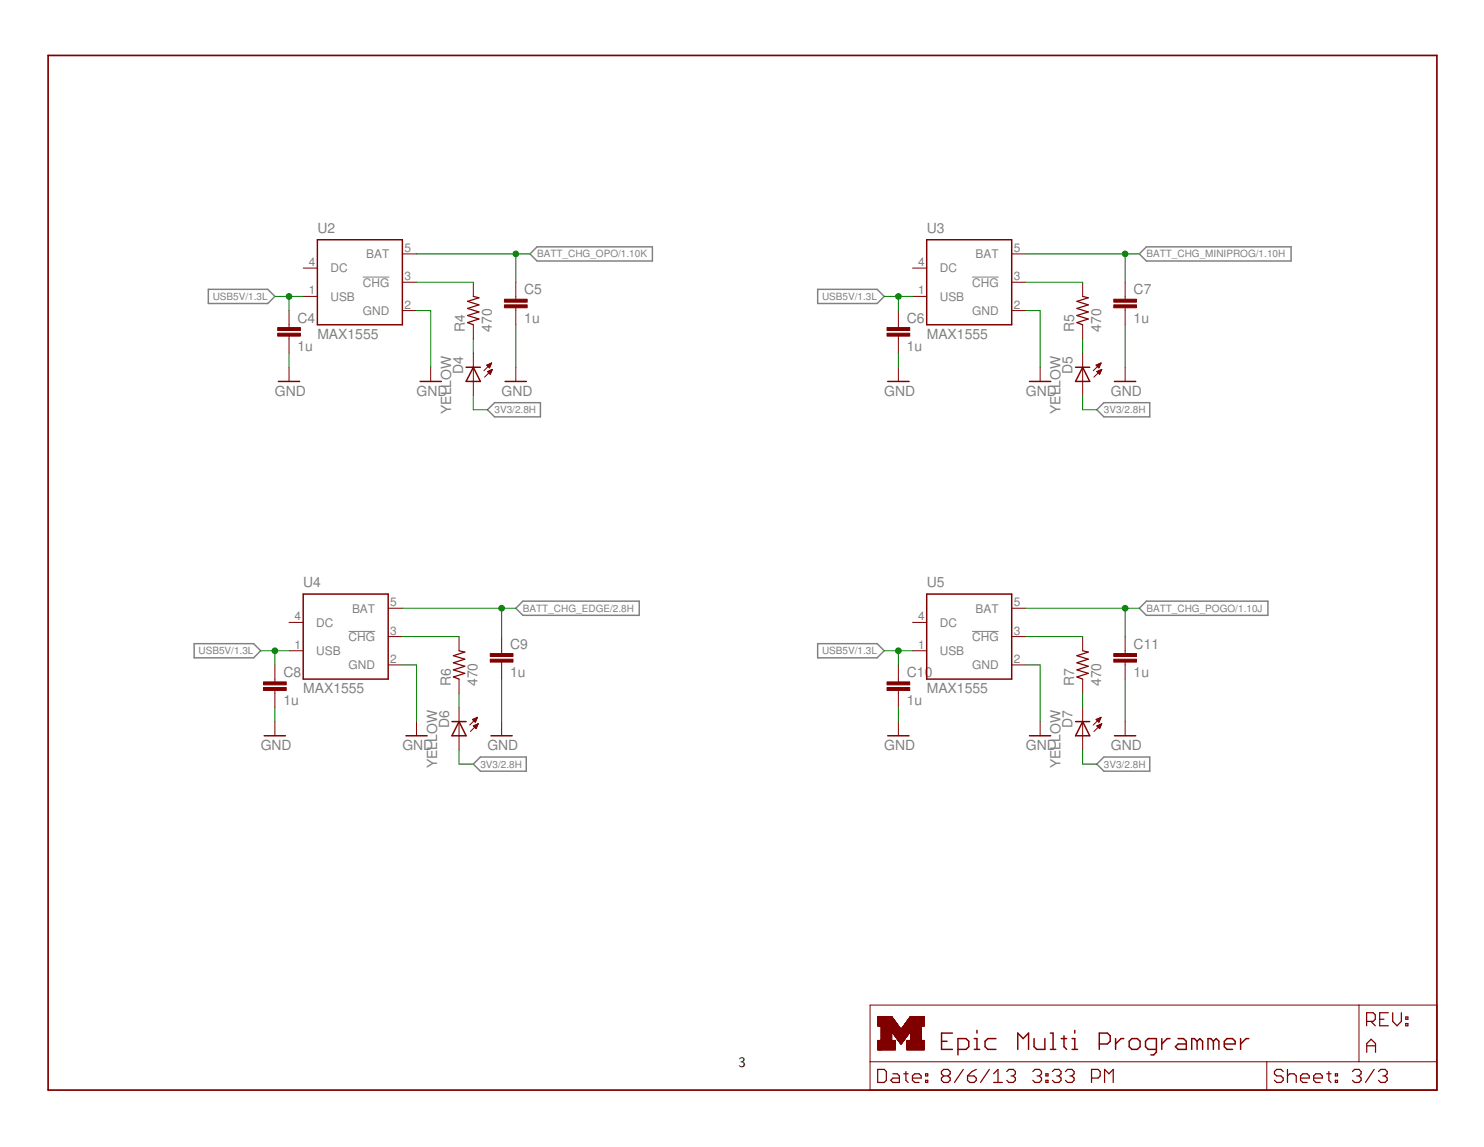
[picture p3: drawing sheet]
<svg xmlns="http://www.w3.org/2000/svg" width="279mm" height="216mm" viewBox="0 0 279 216" stroke-linecap="round" stroke-linejoin="round" font-family="sans-serif">
<path d="M68.3 52.2h5M183 52.2h5M65.6 118.9h5M183 118.9h5" fill="none" stroke="#808080" stroke-width=".19"/>
<path d="M39.2 54.5h11.2l1.4 1.3-1.4 1.3h-11.2zM99.8 47.8l1.3-1.3h21.7v2.6h-21.7zM153.9 54.5h11.2l1.4 1.3-1.4 1.3h-11.2zM215.8 46.5h27.3v2.6h-27.3l-1.3-1.3zM91.8 77.1l1.3-1.3h8.6v2.7h-8.6zM207.8 75.8h8.7v2.7h-8.7l-1.3-1.4zM98.4 113.2h22v2.6h-22l-1.3-1.3zM214.5 114.5l1.3-1.3h22.9v2.6h-22.9zM36.6 121.2h11.2l1.3 1.3-1.3 1.3h-11.2zM153.9 121.2h11.2l1.4 1.3-1.4 1.3h-11.2zM90.4 142.5h8.7v2.7h-8.7l-1.3-1.4zM206.5 143.8l1.3-1.3h8.7v2.7h-8.7z" fill="none" stroke="#808080" stroke-width=".28"/>
<path d="M9.1 10.4h261.4v194.8h-261.4z" fill="none" stroke="#800000" stroke-width=".32"/>
<g fill="none" stroke="#800000" stroke-width=".19">
<path d="M54.4 58.5v3.2M57.1 55.8h2.7M57.1 50.5h2.7M75.8 47.8h2.6M75.8 53.1h2.6M75.8 58.5h2.6M89.1 53.1v2.7M97.1 53.1v3.2M97.1 57.9v3.2M169.1 58.5v3.2M171.8 55.8h2.7M171.8 50.5h2.7"/>
<path d="M190.5 47.8h2.6M190.5 53.1h2.6M190.5 58.5h2.6M203.8 53.1v2.7M211.8 53.1v3.2M211.8 57.9v3.2M54.4 63.3v3.2M54.4 69.1v2.7M81.1 69.1v2.7M89.1 61.1v2.7M89.1 66.5v8M91.6 68.7l1-.4-.4 1z"/>
<path d="M91.7 68.8h.7M91.8 69.9l.5 .6M91.8 69.9h.7M91.8 68.9h.5M91.8 68.6h.6M91.9 70.1h.6M91.9 69h.4M92 70.2h.4M92.1 69.8h.5M92.1 69.2h.1M92.1 68.5h.4M92.2 70.3h.2"/>
<path d="M92.3 70.4h.1M92.4 69.7h.2M92.4 68.4h.1M92.6 68.3l-1.5 1.5M92.6 69.6h.1M92.7 69.5l-1.5 1.5M92.7 69.5l-.4 1M92.7 69.5l-.9 .4M97.1 69.1v2.7M169.1 63.3v3.2M169.1 69.1v2.7M195.8 69.1v2.7"/>
<path d="M203.8 61.1v2.7M203.8 66.5v8M206.4 68.7l.9-.4-.4 1zM206.4 68.8h.7M206.5 69.9h.8M206.5 69.9l.5 .6M206.5 68.9h.6M206.5 68.6h.7M206.6 70.1h.6M206.7 69h.3M206.8 70.2h.3M206.8 69.8h.5"/>
<path d="M206.8 69.2h.1M206.8 68.5h.4M206.9 70.3h.2M207 70.4h.1M207.1 69.7h.3M207.1 68.4h.2M207.3 68.3l-1.5 1.5M207.4 69.6h.1M207.4 69.5l-1.4 1.5M207.4 69.5l-.4 1M207.4 69.5l-.9 .4M211.8 69.1v2.7"/>
<path d="M54.4 117.2h2.7M73.1 114.5h2.7M73.1 119.8h2.7M86.4 119.8v2.7M94.4 119.8v3.2M171.8 117.2h2.7M190.5 114.5h2.6M190.5 119.8h2.6M203.8 119.8v2.7M211.8 119.8v3.2M51.8 125.2v3.2M51.8 130v3.2"/>
<path d="M51.8 135.8v2.7M54.4 122.5h2.7M73.1 125.2h2.7M78.4 135.8v2.7M86.4 127.8v2.7M86.4 133.2v8M89 135.4l.9-.4-.4 1zM89 135.5h.7M89.1 135.4h.6M89.1 136.6l.9-.4-.4 1zM89.1 136.7h.8M89.2 135.6h.4"/>
<path d="M89.3 136.8h.5M89.3 136.5h.6M89.3 135.8h.3M89.4 135.3h.4M89.4 136.9h.3M89.4 135.9h.1M89.5 137.1h.2M89.6 136.4h.4M89.7 135.1h.2M89.9 135l-1.5 1.5M89.9 136.3h.1M90 136.2l-1.4 1.5"/>
<path d="M94.4 124.6v3.2M94.4 135.8v2.7M169.1 125.2v3.2M169.1 130v3.2M169.1 135.8v2.7M171.8 122.5h2.7M190.5 125.2h2.6M195.8 135.8v2.7M203.8 127.8v2.7M203.8 133.2v8M206.4 135.4l.9-.4-.4 1zM206.4 135.5h.7"/>
<path d="M206.5 135.4h.6M206.5 136.6l.9-.4-.4 1zM206.5 136.7h.7M206.6 135.6h.4M206.7 136.8h.5M206.7 135.8h.3M206.7 136.5h.6M206.8 135.3h.4M206.8 136.9h.3M206.8 135.9h.1M206.9 137.1h.2M207 136.4h.3"/>
<path d="M207.1 135.1h.2M207.3 136.3h.1M207.3 135l-1.5 1.5M207.4 136.2l-1.4 1.5M211.8 124.6v3.2M211.8 135.8v2.7M163.8 189.2h106.7v16h-106.7zM163.8 199.9h106.7M165.3 197.6h3.3M165.3 197.5h3.3M165.3 197.4h3.3M165.3 197.3h3.3"/>
<path d="M165.3 197.2h3.3M165.3 197.1h3.3M165.3 197h3.3M165.3 196.9h3.3M165.3 196.8h3.3M165.3 196.7h3.3M165.3 196.6h3.3M165.3 196.5h3.3M165.3 196.4h3.3M165.3 196.3h3.3M165.3 196.2h3.3M165.3 196.1h3.3"/>
<path d="M165.3 196h3.3M165.3 195.9h3.3M165.3 195.8h3.3M165.3 193.1h3.9M165.3 193.1h3.8M165.3 193h3.8M165.3 192.9l3.8 .1M165.3 192.9h3.7M165.3 192.8h3.7M165.3 192.7l3.6 .1M165.3 192.7h3.6M165.3 192.6h3.5"/>
<path d="M165.3 192.5h3.4M165.3 192.4l3.4 .1M165.3 192.4h3.4M165.3 192.4h3.3M165.3 192.3h3.3M165.3 192.2h3.2M165.3 192.1l3.2 .1M165.3 192.1h3.1M165.3 192h3.1M165.3 191.9h3M165.3 191.8l3 .1M165.3 191.8h2.9"/>
<path d="M165.3 191.7h2.9M165.3 191.7h2.8M165.3 191.6l2.8 .1M165.3 191.6h2.8M165.3 191.6h2.7M165.3 191.5h2.7M165.3 191.4h2.6M165.3 191.3h2.6M165.3 197.7h.7M165.9 195.8h2M165.9 195.7h2M165.9 195.6h2"/>
<path d="M165.9 195.5h2M165.9 195.4h2M165.9 195.3h2M165.9 195.2h2M165.9 195.1h2M165.9 195h2M165.9 194.9h2M165.9 194.8h2M165.9 194.7h2M165.9 194.6h2M165.9 194.5h2M165.9 194.4h2"/>
<path d="M165.9 194.3h2M165.9 194.2h2M165.9 194.2h5.5M165.9 194.1h7.5M165.9 194h7.5M165.9 193.9h7.5M165.9 193.8h7.5M165.9 193.7h3.7M165.9 193.6h3.6M165.9 193.5l3.6 .1M165.9 193.5h3.5M165.9 193.4l3.5 .1"/>
<path d="M165.9 193.4h3.5M165.9 193.3l3.4 .1M165.9 193.3h3.4M165.9 193.2h3.3M168 194.3h3.3M168 194.4h3.2M168.1 194.4h3.1M168.1 194.5h3.1M168.1 194.5h3M168.2 194.6h2.9M168.3 194.7h2.7M168.3 194.8h2.7"/>
<path d="M168.4 194.9h2.5M168.5 194.9h2.3M168.5 195h2.3M168.6 195.1h2.1M168.6 195.9l-3.3 .1M168.6 195.2h2M168.7 195.2h1.9M168.7 195.3h1.9M168.7 195.3h1.8M168.8 195.4h1.7M168.8 195.5h1.6M168.9 195.5h1.5"/>
<path d="M168.9 195.6h1.5M168.9 195.6h1.4M169 195.6h1.3M169 195.7h1.3M169.1 195.8h1.1M169.1 195.9h1M169.2 195.9h.9M169.2 196h.8M169.3 196.1h.7M169.3 196.1h.6M169.4 196.2h.5M169.4 196.3h.5"/>
<path d="M169.5 196.3h.3M169.5 196.4h.3M169.5 196.4h.2M169.6 196.5h.1M169.7 193.7h3.7M169.8 196.4h-.3M169.8 193.6h3.6M169.8 193.5h3.6M169.9 193.5h3.5M169.9 193.4h3.5M170 193.3h3.4M170.1 196h-.9"/>
<path d="M170.1 193.2h3.3M170.2 193.1h3.8M170.2 193h3.8M170.2 195.7l-1.1 .1M170.3 192.9h3.7M170.3 192.8h3.7M170.4 192.7h3.6M170.5 192.7h3.5M170.5 195.4h-1.7M170.5 192.6h3.5M170.6 192.5h3.4M170.6 192.4h3.4"/>
<path d="M170.7 192.4h3.3M170.7 192.3h3.3M170.7 197.6h3.3M170.7 197.5h3.3M170.7 197.4h3.3M170.7 197.3h3.3M170.7 197.2h3.3M170.7 197.1h3.3M170.7 197h3.3M170.7 196.9h3.3M170.7 196.8h3.3M170.7 196.7h3.3"/>
<path d="M170.7 196.6h3.3M170.7 196.5h3.3M170.7 196.4h3.3M170.7 196.3h3.3M170.7 196.2h3.3M170.7 196.1h3.3M170.7 196h3.3M170.7 195.9h3.3M170.8 192.2h3.2M170.8 195h-2.3M170.9 192.1h3.1M170.9 192h3.1"/>
<path d="M170.9 194.8h-2.5M171 191.9h3M171 191.8h3M171.1 191.8h2.9M171.1 191.7h2.9M171.2 191.7h2.8M171.2 191.6h2.8M171.3 191.5h2.7M171.3 194.2l-3.3 .1M171.3 194.2v.1M171.3 191.4h2.7M171.4 195.8h.1"/>
<path d="M171.4 191.4h2.6M171.4 191.3h2.6M171.4 195.8h2M171.4 195.7h2M171.4 195.6h2M171.4 195.5h2M171.4 195.4h2M171.4 195.3h2M171.4 195.2h2M171.4 195.1h2M171.4 195h2M171.4 194.9h2"/>
<path d="M171.4 194.8h2M171.4 194.7h2M171.4 194.6h2M171.4 194.5h2M171.4 194.4h2M171.4 194.3h2M171.4 194.2h2M173.4 194.1h-7.5M173.4 193.1h.1M174 193.1h-3.9M238.5 199.9v5.3M255.9 189.2v10.7"/>
</g>
<g fill="none" stroke="#800000" stroke-width=".23">
<path d="M89.1 55.8l1.1 .2-2.2 .7 2.2 .7-2.2 .7 2.2 .6-2.2 .7 2.2 .6-2.2 .7 1.1 .4M203.8 55.8l1.1 .2-2.1 .7 2.1 .7-2.1 .7 2.1 .6-2.1 .7 2.1 .6-2.1 .7 1 .4M86.4 122.5l1.1 .2-2.1 .7 2.1 .7-2.1 .7 2.1 .6-2.1 .7 2.1 .6-2.1 .7 1 .4M203.8 122.5l1.1 .2-2.1 .7 2.1 .7-2.1 .7 2.1 .6-2.1 .7 2.1 .6-2.1 .7 1 .4M257.3 192.3h1.2l.4-.4v-.9l-.4-.4h-1.2v2.5M257.3 198.1v-1.7l.8-.8 .9 .8v1.7M257.3 196.8h1.7M258.1 192.3l.8 .8M259.8 191.9h.8M261.4 190.6h-1.6v2.5h1.6M262.2 190.6v1.7l.8 .8 .8-.8v-1.7M264.7 192.7h.4v.4h-.4z"/>
<path d="M264.7 191.4h.4v.5h-.4zM165.2 201.3h1.3l.4 .4v1.6l-.4 .5h-1.3zM168.1 202.1h.8l.4 .4v1.3h-1.2l-.4-.5 .4-.4h1.2M170.2 202.1h.8M170.6 201.7v1.6l.4 .5M171.8 202.9h1.6v-.4l-.4-.4h-.8l-.4 .4v.8l.4 .5h.8M174.3 203.3h.4v.5h-.4zM174.3 202.1h.4v.4h-.4zM177.7 202.5l-.5 .4v.4l.5 .5h.8l.4-.5v-.4l-.4-.4M177.7 202.5l-.5-.4v-.4l.5-.4h.8l.4 .4v.4l-.4 .4M177.7 202.5h.8M181.4 201.3l-1.7 2.5"/>
<path d="M182.2 202.5h1.2l.4 .4v.4l-.4 .5h-.8l-.4-.5zM183.8 201.3l-.8 .4-.8 .8M186.3 201.3l-1.7 2.5M187.1 203.8h1.6M187.1 202.1l.8-.8v2.5M189.5 201.7l.4-.4h.9l.4 .4v.4l-.4 .4M190.4 202.5h.4M190.8 202.5l.4 .4v.4l-.4 .5h-.9l-.4-.5M194.5 201.7l.4-.4h.8l.4 .4v.4l-.4 .4M195.3 202.5h.4M195.7 202.5l.4 .4v.4l-.4 .5h-.8l-.4-.5M196.9 203.3h.4v.5h-.4z"/>
<path d="M196.9 202.1h.4v.4h-.4zM198.1 201.7l.4-.4h.9l.4 .4v.4l-.4 .4M198.9 202.5h.5M199.4 202.5l.4 .4v.4l-.4 .5h-.9l-.4-.5M200.6 201.7l.4-.4h.8l.4 .4v.4l-.4 .4M201.4 202.5h.4M201.8 202.5l.4 .4v.4l-.4 .5h-.8l-.4-.5M205.5 202.9h1.2l.4-.4v-.8l-.4-.4h-1.2v2.5M208 203.8v-2.5l.8 .8 .8-.8v2.5M241.6 201.7l-.4-.4h-.8l-.5 .4v.4l.5 .4h.8l.4 .4v.4l-.4 .5h-.8l-.5-.5M242.4 202.5l.4-.4h.8l.5 .4v1.3M242.4 201.3v2.5"/>
<path d="M244.9 202.9h1.6v-.4l-.4-.4h-.8l-.4 .4v.8l.4 .5h.8M247.3 202.9h1.7v-.4l-.4-.4h-.9l-.4 .4v.8l.4 .5h.9M249.8 202.1h.8M250.2 201.7v1.6l.4 .5M251.4 203.3h.4v.5h-.4zM251.4 202.1h.4v.4h-.4zM254.6 201.7l.4-.4h.9l.4 .4v.4l-.4 .4M255.4 202.5h.5M255.9 202.5l.4 .4v.4l-.4 .5h-.9l-.4-.5M258.7 201.3l-1.6 2.5M259.5 201.7l.4-.4h.9l.4 .4v.4l-.4 .4M260.3 202.5h.5"/>
<path d="M260.8 202.5l.4 .4v.4l-.4 .5h-.9l-.4-.5"/>
</g>
<g fill="none" stroke="#800000" stroke-width=".28">
<path d="M59.8 45.1h16v16h-16zM174.5 45.1h16v16h-16zM52.4 71.8h4M79.1 71.8h4M87.8 69.1h2.6M89.1 69.1l1.3 2.7h-2.6zM95.1 71.8h4M167.1 71.8h4.1M193.8 71.8h4M202.5 69.1h2.7M203.8 69.1l1.4 2.7h-2.7zM209.8 71.8h4"/>
<path d="M57.1 111.8h16v16h-16zM174.5 111.8h16v16h-16zM49.7 138.5h4M76.4 138.5h4M85.1 135.8h2.7M86.4 135.8l1.4 2.7h-2.7zM92.4 138.5h4M167.1 138.5h4.1M193.8 138.5h4M202.5 135.8h2.7M203.8 135.8l1.4 2.7h-2.7zM209.8 138.5h4"/>
<path d="M177.3 196h1M179.3 194.5h-2v3h2M180.4 197.5h1.5l.5-.5v-1l-.5-.5h-1.5v3.1M183.4 197.5h1M183.4 195.5h.5v2M183.9 194v.5M187.5 195.5h-1.5l-.5 .5v1l.5 .5h1.5M191.6 197.5v-3l1 1 1.1-1v3M194.7 195.5v1.5l.5 .5h1.5v-2M197.8 194.5h.5v3M197.8 197.5h1M199.8 195.5h1"/>
<path d="M200.3 195v2l.5 .5M201.8 197.5h1.1M201.8 195.5h.6v2M202.4 194v.5M207 196.5h1.5l.5-.5v-1l-.5-.5h-1.5v3M210 195.5v2M211.6 195.5h-.5l-1.1 1M212.6 196l.5-.5h1l.6 .5v1l-.6 .5h-1l-.5-.5zM217.7 197.5h-1.5l-.5-.5v-1l.5-.5h1.5v2.5l-.5 .6h-.5M218.7 195.5v2M220.3 195.5h-.5l-1.1 1M221.8 195.5h1l.6 .5v1.5h-1.6l-.5-.5 .5-.5h1.6"/>
<path d="M225.4 196l-.5-.5h-.5v2M225.4 196v1.5M225.4 196l.5-.5 .5 .5v1.5M228.5 196l-.6-.5h-.5v2M228.5 196v1.5M228.5 196l.5-.5 .5 .5v1.5M230.5 196.5h2.1v-.5l-.5-.5h-1.1l-.5 .5v1l.5 .5h1.1M233.6 195.5v2M235.1 195.5h-.5l-1 1"/>
</g>
<g fill="#800000" stroke="#800000" stroke-width=".19">
<path d="M52.3 62.7h4.3v.6h-4.3z"/>
<path d="M52.3 61.7h4.3v.5h-4.3z"/>
<path d="M95 57.4h4.3v.5h-4.3z"/>
<path d="M95 56.3h4.3v.6h-4.3z"/>
<path d="M167 62.7h4.3v.6h-4.3z"/>
<path d="M167 61.7h4.3v.5h-4.3z"/>
<path d="M209.7 57.4h4.3v.5h-4.3z"/>
<path d="M209.7 56.3h4.3v.6h-4.3z"/>
<path d="M49.6 129.4h4.3v.6h-4.3z"/>
<path d="M49.6 128.4h4.3v.5h-4.3z"/>
<path d="M92.3 124.1h4.3v.5h-4.3z"/>
<path d="M92.3 123h4.3v.6h-4.3z"/>
<path d="M167 129.4h4.3v.6h-4.3z"/>
<path d="M167 128.4h4.3v.5h-4.3z"/>
<path d="M209.7 124.1h4.3v.5h-4.3z"/>
<path d="M209.7 123h4.3v.6h-4.3z"/>
</g>
<g fill="none" stroke="#008000" stroke-width=".19">
<path d="M51.8 55.8h5.3M54.4 55.8v2.7M78.4 58.5h2.7v10.6M78.4 53.1h10.7M78.4 47.8h21.4M97.1 47.8v5.3M166.5 55.8h5.3M169.1 55.8v2.7M193.1 58.5h2.7v10.6M193.1 53.1h10.7M193.1 47.8h21.4M211.8 47.8v5.3"/>
<path d="M54.4 66.5v2.6M89.1 63.8v2.7M89.1 74.5v2.6h2.7M97.1 61.1v8M169.1 66.5v2.6M203.8 74.5v2.6h2.7M203.8 63.8v2.7M211.8 61.1v8M75.8 114.5h21.3M75.8 119.8h10.6M94.4 114.5v5.3M193.1 114.5h21.4"/>
<path d="M193.1 119.8h10.7M211.8 114.5v5.3M49.1 122.5h5.3M51.8 122.5v2.7M51.8 133.2v2.6M75.8 125.2h2.6v10.6M86.4 130.5v2.7M94.4 127.8v8M166.5 122.5h5.3M169.1 122.5v2.7M169.1 133.2v2.6M193.1 125.2h2.7v10.6"/>
<path d="M203.8 130.5v2.7M211.8 127.8v8M86.4 141.2v2.6h2.7M203.8 141.2v2.6h2.7"/>
</g>
<g fill="#008000" stroke="#008000" stroke-width=".19">
<circle cx="54.4" cy="55.8" r=".53"/>
<circle cx="169.1" cy="55.8" r=".53"/>
<circle cx="51.8" cy="122.5" r=".53"/>
<circle cx="169.1" cy="122.5" r=".53"/>
<circle cx="97.1" cy="47.8" r=".53"/>
<circle cx="211.8" cy="47.8" r=".53"/>
<circle cx="211.8" cy="114.5" r=".53"/>
<circle cx="94.4" cy="114.5" r=".53"/>
</g>
<text font-size="2.7" x="139" y="200.9">3</text>
<g font-size="2.6" fill="#808080">
<text x="59.8" y="43.8">U2</text>
<text x="174.5" y="43.8">U3</text>
<text x="98.7" y="55.4">C5</text>
<text x="213.4" y="55.4">C7</text>
<text x="56" y="60.7">C4</text>
<text x="59.8" y="63.8">MAX1555</text>
<text x="87.5" y="62.5" transform="rotate(-90 87.5 62.5)">R4</text>
<text x="92.6" y="62.5" transform="rotate(-90 92.6 62.5)">470</text>
<text x="98.7" y="60.7">1u</text>
<text x="170.7" y="60.7">C6</text>
<text x="174.5" y="63.8">MAX1555</text>
<text x="202.3" y="62.5" transform="rotate(-90 202.3 62.5)">R5</text>
<text x="207.3" y="62.5" transform="rotate(-90 207.3 62.5)">470</text>
<text x="213.4" y="60.7">1u</text>
<text x="56" y="66.1">1u</text>
<text x="87.2" y="70.3" transform="rotate(-90 87.2 70.3)">D4</text>
<text x="170.7" y="66.1">1u</text>
<text x="202" y="70.3" transform="rotate(-90 202 70.3)">D5</text>
<text x="51.7" y="74.5">GND</text>
<text x="78.4" y="74.5">GND</text>
<text x="85" y="77.9" transform="rotate(-90 85 77.9)">YELLOW</text>
<text x="94.4" y="74.5">GND</text>
<text x="166.5" y="74.5">GND</text>
<text x="193.2" y="74.5">GND</text>
<text x="199.7" y="77.9" transform="rotate(-90 199.7 77.9)">YELLOW</text>
<text x="209.2" y="74.5">GND</text>
<text x="57.1" y="110.5">U4</text>
<text x="174.5" y="110.5">U5</text>
<text x="96" y="122.1">C9</text>
<text x="213.4" y="122.1">C11</text>
<text x="53.3" y="127.4">C8</text>
<text x="57.1" y="130.5">MAX1555</text>
<text x="84.9" y="129.2" transform="rotate(-90 84.9 129.2)">R6</text>
<text x="89.9" y="129.2" transform="rotate(-90 89.9 129.2)">470</text>
<text x="96" y="127.4">1u</text>
<text x="170.7" y="127.4">C10</text>
<text x="174.5" y="130.5">MAX1555</text>
<text x="202.3" y="129.2" transform="rotate(-90 202.3 129.2)">R7</text>
<text x="207.3" y="129.2" transform="rotate(-90 207.3 129.2)">470</text>
<text x="213.4" y="127.4">1u</text>
<text x="53.3" y="132.8">1u</text>
<text x="84.6" y="137" transform="rotate(-90 84.6 137)">D6</text>
<text x="170.7" y="132.8">1u</text>
<text x="202" y="137" transform="rotate(-90 202 137)">D7</text>
<text x="49.1" y="141.2">GND</text>
<text x="75.8" y="141.2">GND</text>
<text x="91.8" y="141.2">GND</text>
<text x="166.5" y="141.2">GND</text>
<text x="193.2" y="141.2">GND</text>
<text x="209.2" y="141.2">GND</text>
<text x="82.3" y="144.6" transform="rotate(-90 82.3 144.6)">YELLOW</text>
<text x="199.7" y="144.6" transform="rotate(-90 199.7 144.6)">YELLOW</text>
</g>
<g font-size="2.2" fill="#808080">
<text x="76.1" y="47.4">5</text>
<text x="190.9" y="47.4">5</text>
<text x="58.1" y="50.1">4</text>
<text x="62.2" y="51.3">DC</text>
<text x="68.3" y="53.9">CHG</text>
<text x="68.9" y="48.6">BAT</text>
<text x="76.1" y="52.7">3</text>
<text x="172.9" y="50.1">4</text>
<text x="176.9" y="51.3">DC</text>
<text x="183" y="53.9">CHG</text>
<text x="183.7" y="48.6">BAT</text>
<text x="190.9" y="52.7">3</text>
<text x="58.1" y="55.4">1</text>
<text x="62.2" y="56.6">USB</text>
<text x="68.3" y="59.3">GND</text>
<text x="76.1" y="58.1">2</text>
<text x="172.9" y="55.4">1</text>
<text x="176.9" y="56.6">USB</text>
<text x="183" y="59.3">GND</text>
<text x="190.9" y="58.1">2</text>
<text x="55.5" y="116.8">4</text>
<text x="59.5" y="118">DC</text>
<text x="66.3" y="115.3">BAT</text>
<text x="73.5" y="114.1">5</text>
<text x="73.5" y="119.4">3</text>
<text x="172.9" y="116.8">4</text>
<text x="176.9" y="118">DC</text>
<text x="183.7" y="115.3">BAT</text>
<text x="190.9" y="114.1">5</text>
<text x="190.9" y="119.4">3</text>
<text x="55.5" y="122.1">1</text>
<text x="59.5" y="123.3">USB</text>
<text x="65.6" y="120.6">CHG</text>
<text x="65.6" y="126">GND</text>
<text x="73.5" y="124.8">2</text>
<text x="172.9" y="122.1">1</text>
<text x="176.9" y="123.3">USB</text>
<text x="183" y="120.6">CHG</text>
<text x="183" y="126">GND</text>
<text x="190.9" y="124.8">2</text>
</g>
<g font-size="1.9" fill="#808080">
<text x="101.1" y="48.5">BATT_CHG_OPO/1.10K</text>
<text x="215.8" y="48.5">BATT_CHG_MINIPROG/1.10H</text>
<text x="40" y="56.5">USB5V/1.3L</text>
<text x="154.8" y="56.5">USB5V/1.3L</text>
<text x="93.1" y="77.8">3V3/2.8H</text>
<text x="207.8" y="77.8">3V3/2.8H</text>
<text x="98.4" y="115.1">BATT_CHG_EDGE/2.8H</text>
<text x="215.8" y="115.1">BATT_CHG_POGO/1.10J</text>
<text x="37.4" y="123.2">USB5V/1.3L</text>
<text x="154.8" y="123.2">USB5V/1.3L</text>
<text x="90.4" y="144.5">3V3/2.8H</text>
<text x="207.8" y="144.5">3V3/2.8H</text>
</g>
</svg>
